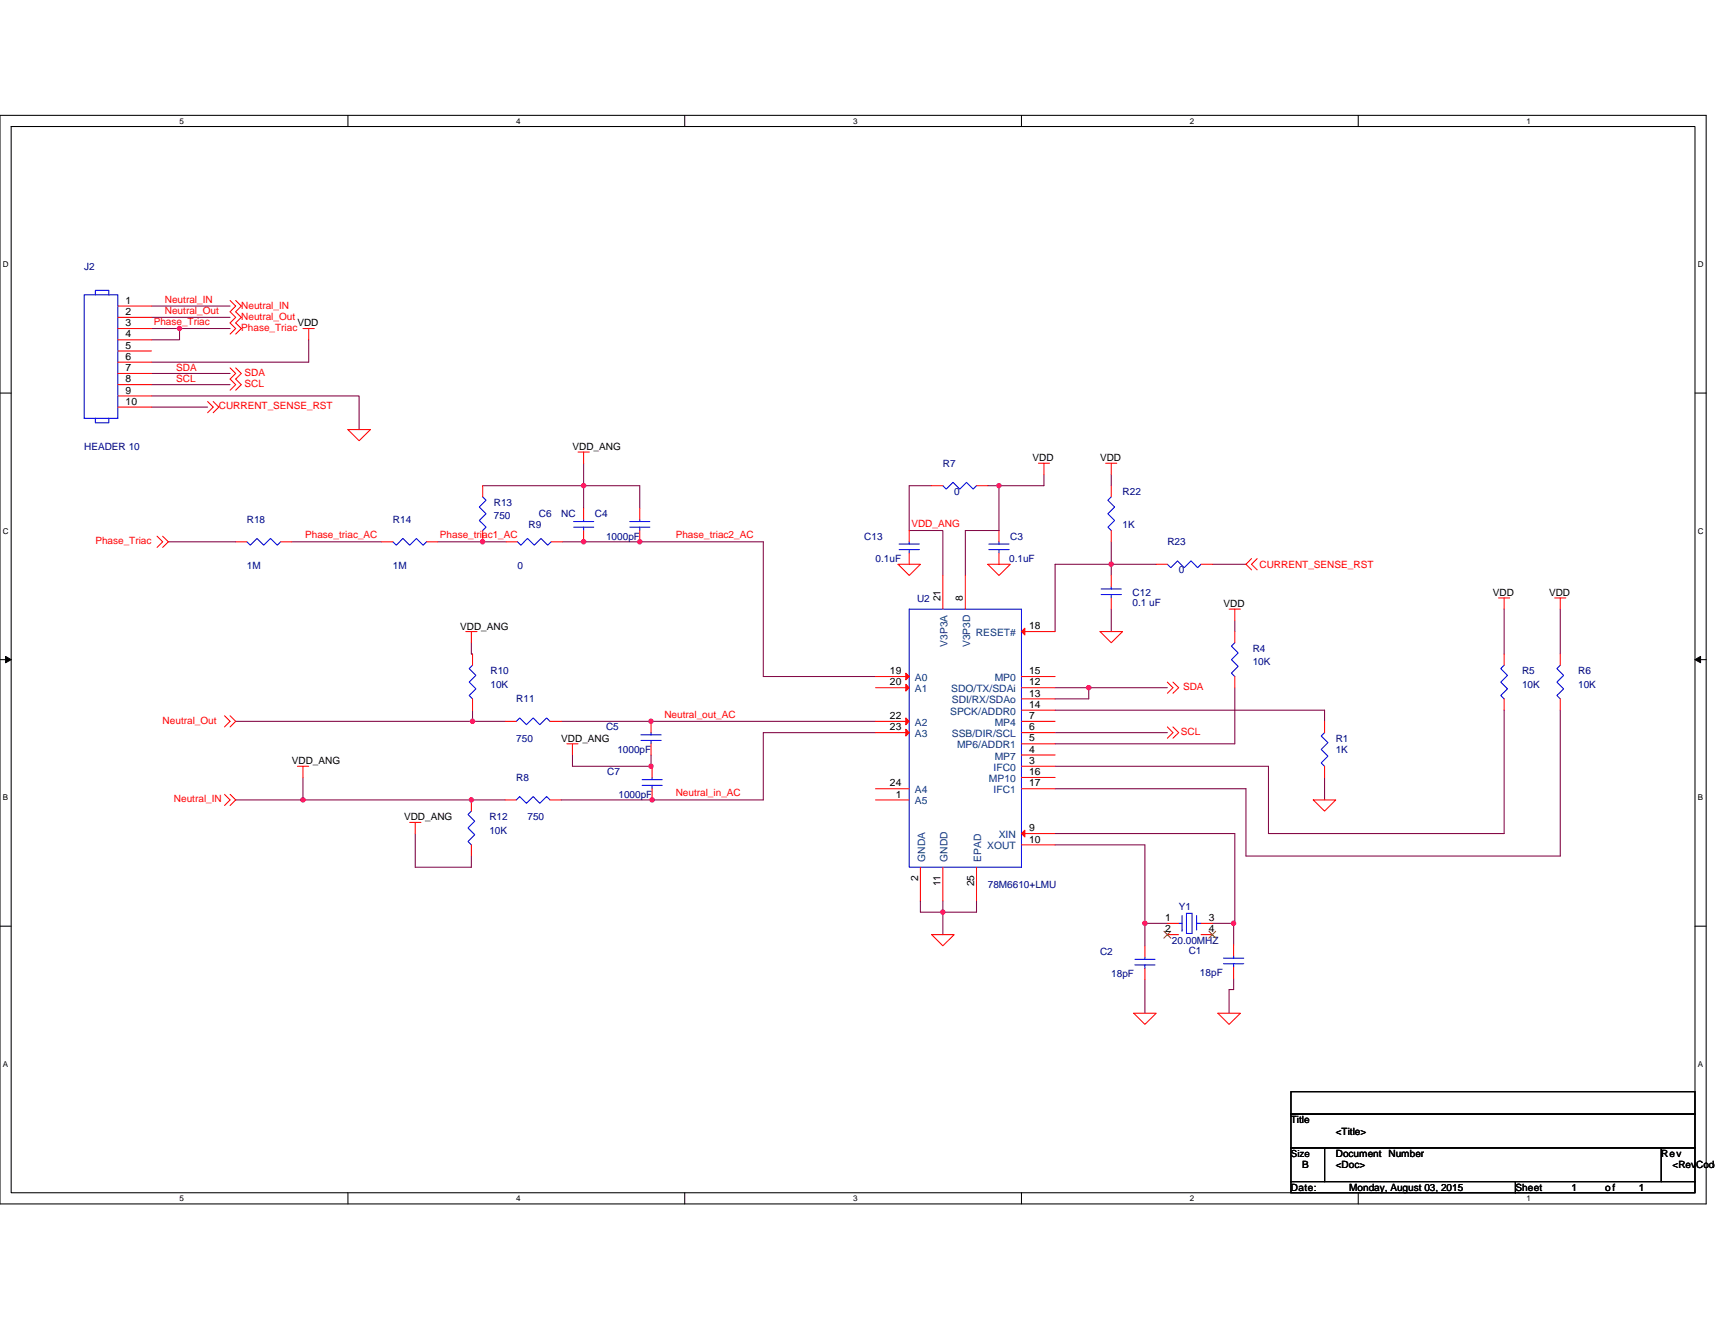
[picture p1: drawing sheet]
<svg xmlns="http://www.w3.org/2000/svg" width="279mm" height="216mm" viewBox="0 0 279 216" stroke-linecap="round" stroke-linejoin="round" font-family="sans-serif">
<path d="M0 18.8h278v177.4h-278zM1.8 20.6h274.3v173.8h-274.3z" fill="none" stroke="#000" stroke-width=".17"/>
<g fill="#fff">
<path d="M29.3 19h.7v1.4h-.7z"/>
<path d="M29.3 194.5h.7v1.5h-.7z"/>
</g>
<path d="M56.7 18.8v1.8M56.7 194.4v1.8" fill="none" stroke="#000" stroke-width=".17"/>
<g fill="#fff">
<path d="M84.1 19h.7v1.4h-.7z"/>
<path d="M84.1 194.5h.7v1.5h-.7z"/>
</g>
<path d="M111.5 18.8v1.8M111.5 194.4v1.8" fill="none" stroke="#000" stroke-width=".17"/>
<g fill="#fff">
<path d="M139 19h.7v1.4h-.7z"/>
<path d="M139 194.5h.7v1.5h-.7z"/>
</g>
<path d="M166.4 18.8v1.8M166.4 194.4v1.8" fill="none" stroke="#000" stroke-width=".17"/>
<g fill="#fff">
<path d="M193.8 19h.8v1.4h-.8z"/>
<path d="M193.8 194.5h.8v1.5h-.8z"/>
</g>
<path d="M221.3 18.8v1.8M221.3 194.4v1.8" fill="none" stroke="#000" stroke-width=".17"/>
<g fill="#fff">
<path d="M248.7 19h.7v1.4h-.7z"/>
<path d="M248.7 194.5h.7v1.5h-.7z"/>
<path d="M.5 42.3h.9v1.5h-.9z"/>
<path d="M276.6 42.3h1v1.5h-1z"/>
<path d="M.5 85.8h.9v1.4h-.9z"/>
<path d="M276.6 85.8h1v1.4h-1z"/>
</g>
<path d="M0 64.1h1.8M276.1 64.1h1.9" fill="none" stroke="#000" stroke-width=".17"/>
<g fill="#fff">
<path d="M.5 129.2h.8v1.5h-.8z"/>
<path d="M276.6 129.2h.9v1.5h-.9z"/>
</g>
<path d="M0 107.5h1.8M276.1 107.5h1.9" fill="none" stroke="#000" stroke-width=".17"/>
<path d="M.9 107l.9 .5-.9 .5zM276.1 107.5l1-.5v1z" fill="#000" stroke="#000" stroke-width=".16"/>
<g fill="#fff">
<path d="M.5 172.6h.8v1.5h-.8z"/>
<path d="M276.6 172.6h.9v1.5h-.9z"/>
</g>
<path d="M0 150.9h1.8M276.1 150.9h1.9M210.3 177.9h65.8v3.6h-65.8zM210.3 181.5h65.8v5.5h-65.8zM210.3 187h5.5v5.5h-5.5zM210.3 192.5h36.6v1.9h-36.6zM215.8 187h54.9v5.5h-54.9zM246.9 192.5h29.2v1.9h-29.2zM270.7 187h5.4v5.5h-5.4z" fill="none" stroke="#000" stroke-width=".17"/>
<g fill="none" stroke="#800040" stroke-width=".17">
<path d="M24.7 51.7h12.8M24.7 53.5h4.6M24.7 49.9h12.8M37.5 53.5h-8.2v1.9h-4.6M50.3 55.4v3.6h-25.6M24.7 62.7h12.8M24.7 66.3h9.1M24.7 64.5h33.8v5.5M24.7 60.9h12.8M78.6 79.1h16.5M95.1 79.1v3.7M95.1 75.5v3.6"/>
<path d="M95.1 79.1h9.1v3.7M151.8 79.1h-3.7v7.3h5.5v7.4M160.9 79.1h1.9v7.3h-5.5v7.4M170.1 77.3v1.8h-7.3M181 77.3v1.8M27.4 88.3h11M47.5 88.3h14.7M71.3 88.3h11.2M91.6 88.3h32.8v21.9h18.2M181 88.3v3.6h7.4M181 93.8v-1.9h-9.1v11M181 99.3v3.6"/>
<path d="M197.5 91.9h5.5M245 99.3v7.3M254.2 99.3v7.3M38.4 117.5h38.6M76.8 104.7v1.9h.2M77 117.5h5.3M77 115.7v1.8M91.4 117.5h51.2M142.6 119.4h-18.2v10.9h-33M171.9 115.7h43.9v1.8M171.9 119.4h18.3M171.9 112.1h5.5"/>
<path d="M190.2 112.1h-12.8v1.8h-5.5M201.2 112.1v9.1h-29.3M201.2 101.1v1.8M245 115.7v20.1h-38.3v-10.9h-34.8M254.2 115.7v23.8h-51.2v-11h-31.1M38.4 130.3h11M49.4 126.7v3.6M67.6 135.8v5.5h9.2v-1.8M82.3 130.3h-32.9M93.3 123v1.9h12.8M106.1 123v1.9M106.1 124.9h.1"/>
<path d="M171.9 137.7h14.6v12.8M171.9 135.8h29.3v14.7h-.2M215.8 126.7v3.6M149.9 146.8v1.8h3.7M153.6 148.6v3.7M153.6 146.8v1.8M159.1 146.8v1.8h-5.5M186.5 150.5v3.6M186.5 159.6v5.5M186.5 150.5h3.7M197.5 150.5h3.5M201 159.4v1.8h-.8v3.9"/>
<path d="M201 150.5v3.4"/>
</g>
<g fill="#f0f" stroke="#f0f" stroke-width=".17">
<circle cx="153.6" cy="148.6" r=".35"/>
<circle cx="201" cy="150.5" r=".36"/>
<circle cx="186.5" cy="150.5" r=".36"/>
<circle cx="162.7" cy="79.1" r=".35"/>
<circle cx="104.2" cy="88.3" r=".36"/>
<circle cx="95.1" cy="88.3" r=".36"/>
<circle cx="78.6" cy="88.3" r=".35"/>
<circle cx="95.1" cy="79.1" r=".36"/>
<circle cx="106.1" cy="124.8" r=".35"/>
<circle cx="106.1" cy="117.5" r=".35"/>
<circle cx="106.2" cy="130.3" r=".36"/>
<circle cx="49.4" cy="130.3" r=".36"/>
<circle cx="76.8" cy="130.3" r=".36"/>
<circle cx="181" cy="91.9" r=".36"/>
<circle cx="177.4" cy="112" r=".36"/>
<circle cx="77" cy="117.5" r=".35"/>
<circle cx="29.2" cy="53.5" r=".35"/>
</g>
<g fill="none" stroke="#f00" stroke-width=".17">
<path d="M19.2 49.9h5.5M19.2 51.7h5.5M19.2 53.5h5.5M19.2 55.4h5.5M19.2 57.2h5.5M19.2 59h5.5M37.5 59.9l.9 1-.9 .9 .9 .9-.9 .9M37.5 49l.9 .9-.9 .9 .9 .9-.9 .9 .9 .9-.9 .9M38.4 59.9l.9 1-.9 .9 .9 .9-.9 .9M38.4 49l.9 .9-.9 .9 .9 .9-.9 .9 .9 .9-.9 .9M49.4 53.5h1.8M50.3 53.5v1.9"/>
<path d="M19.2 60.9h5.5M19.2 62.7h5.5M19.2 64.5h5.5M19.2 66.3h5.5M33.8 65.4l.9 .9-.9 .9M34.7 65.4l.9 .9-.9 .9M56.7 70h3.6l-1.8 1.8zM78.6 79.1v1.9M94.2 73.7h1.8M95.1 73.7v1.8M151.8 79.1h1.8M159.1 79.1h1.8"/>
<path d="M169.2 75.5h1.8M170.1 75.5v1.8M180.1 75.5h1.8M181 75.5v1.8M181 79.1v1.9M25.6 87.4l.9 .9-.9 .9M26.5 87.4l.9 .9-.9 .9M38.4 88.3h1.8M45.7 88.3h1.8M62.2 88.3h1.8M69.5 88.3h1.8M78.6 86.4v1.9"/>
<path d="M82.5 88.3h1.8M89.8 88.3h1.8M95.1 82.8v1.8M95.1 86.4v1.9M104.2 82.8v1.8M104.2 86.4v1.9M146.3 91.9h3.6l-1.8 1.9zM148.1 86.4v1.9M148.1 90.1v1.8M153.6 93.8v5.5M157.3 93.8v5.5M160.9 91.9h3.7l-1.8 1.9z"/>
<path d="M162.8 86.4v1.9M162.8 90.1v1.8M181 93.8v1.8M181 97.4v1.9M181 86.4v1.9M188.4 91.9h1.8M195.7 91.9h1.8M200.2 99.3h1.9M201.2 99.3v1.8M203.9 91l-.9 .9 .9 1M204.8 91l-.9 .9 .9 1M244.1 97.4h1.9"/>
<path d="M245 97.4v1.9M253.3 97.4h1.8M254.2 97.4v1.9M36.6 116.6l.9 .9-.9 .9M37.5 116.6l.9 .9-.9 .9M75.9 102.9h1.8M76.8 102.9v1.8M77 113.9v1.8M77 106.6v1.8M82.3 117.5h1.8M89.6 117.5h1.8M106.1 117.5v1.9"/>
<path d="M142.6 112.1h5.5M142.6 110.2h5.5M142.6 117.5h5.5M142.6 119.4h5.5M166.4 102.9h5.5M166.4 119.4h5.5M166.4 117.5h5.5M166.4 115.7h5.5M166.4 113.9h5.5M166.4 112.1h5.5M166.4 110.2h5.5M179.2 102.9h3.7l-1.9 1.8z"/>
<path d="M190.2 118.4l.9 1-.9 .9M190.2 111.1l.9 1-.9 .9M191.1 118.4l.9 1-.9 .9M191.1 111.1l.9 1-.9 .9M201.2 110.2v1.9M201.2 102.9v1.8M215.8 117.5v1.9M245 113.9v1.8M245 106.6v1.8M254.2 113.9v1.8M254.2 106.6v1.8M36.6 129.4l.9 .9-.9 1"/>
<path d="M37.5 129.4l.9 .9-.9 1M48.5 124.9h1.8M49.4 124.9v1.8M66.7 134h1.9M67.6 134v1.8M76.8 137.7v1.8M76.8 130.3v1.9M82.3 130.3h1.8M89.6 130.3h1.8M92.4 121.2h1.8M93.3 121.2v1.8M106.1 121.2v1.8"/>
<path d="M106.2 124.9v1.8M106.2 128.5v1.8M142.6 128.5h5.5M142.6 130.3h5.5M166.4 137.7h5.5M166.4 135.8h5.5M166.4 123h5.5M166.4 124.9h5.5M166.4 121.2h5.5M166.4 126.7h5.5M166.4 128.5h5.5M214 130.3h3.6l-1.8 1.9z"/>
<path d="M215.8 124.9v1.8M149.9 141.3v5.5M151.8 152.3h3.6l-1.8 1.8zM153.6 141.3v5.5M159.1 141.3v5.5M186.5 154.1v1.9M186.5 157.8v1.8M190.2 150.5h1.8M190.2 152.3h1.8M195.7 150.5h1.8M195.7 152.3h1.8M201 153.9v1.9"/>
<path d="M201 157.6v1.8M184.7 165.1h3.7l-1.9 1.8zM198.4 165.1h3.7l-1.9 1.8z"/>
</g>
<g fill="none" stroke="#00f" stroke-width=".17">
<path d="M13.7 48h5.5v20.2h-5.5zM15.5 48v-.7h2.2v.7M15.5 68.2v.7h2.2v-.7M153.6 79.1l.6 .6 1.1-1.1 1.1 1.1 1.1-1.1 1 1.1 .6-.6M40.2 88.3l.6 .5 1.1-1.1 1.1 1.1 1.1-1.1 1.1 1.1 .5-.5M64 88.3l.6 .5 1-1.1 1.1 1.1 1.1-1.1 1.1 1.1 .6-.5M78.6 81l.6 .5-1.1 1.1 1.1 1.1-1.1 1.1 1.1 1.1-.6 .5M84.3 88.3l.6 .5 1-1.1 1.1 1.1 1.1-1.1 1.1 1.1 .6-.5M93.5 85.9h3.2M93.5 85h3.2M95.1 84.6v.4M95.1 85.9v.5"/>
<path d="M102.6 85.9h3.3M102.6 85h3.3M104.2 84.6v.4M104.2 85.9v.5M146.5 89.6h3.3M146.5 88.6h3.3M148.1 88.3v.3M148.1 89.6v.5M148.1 99.3h18.3v42h-18.3zM161.1 89.6h3.3M161.1 88.6h3.3M162.8 88.3v.3"/>
<path d="M162.8 89.6v.5M179.4 96.9h3.3M179.4 96h3.3M181 95.6v.4M181 96.9v.5M181 81l-.5 .5 1.1 1.1-1.1 1.1 1.1 1.1-1.1 1.1 .5 .5M190.2 91.9l.5 .6 1.1-1.1 1.1 1.1 1.1-1.1 1.1 1.1 .6-.6M77 108.4l-.6 .5 1.1 1.1-1.1 1.1 1.1 1.1-1.1 1.1 .6 .6M84.1 117.5l.6-.5 1.1 1.1 1.1-1.1 1 1.1 1.1-1.1 .6 .5M104.4 119.7h3.3M106.1 119.4v.3M201.2 104.7l-.6 .6 1.1 1.1-1.1 1.1 1.1 1.1-1.1 1.1 .6 .5"/>
<path d="M215.8 119.4l-.6 .5 1.1 1.1-1.1 1.1 1.1 1.1-1.1 1.1 .6 .6M245 108.4l-.5 .5 1.1 1.1-1.1 1.1 1.1 1.1-1.1 1.1 .5 .6M254.2 108.4l-.6 .5 1.1 1.1-1.1 1.1 1.1 1.1-1.1 1.1 .6 .6M76.8 132.2l-.6 .5 1.1 1.1-1.1 1.1 1.1 1.1-1.1 1.1 .6 .6M84.1 130.3l.6-.5 1.1 1.1 1.1-1.1 1 1.1 1.1-1.1 .6 .5M104.4 120.6h3.3M104.6 128h3.3M104.6 127h3.3M106.1 120.7v.5M106.2 126.7v.3M106.2 128v.5M184.9 157.2h3.3"/>
<path d="M184.9 156.3h3.3M186.5 156v.3M186.5 157.2v.6M192 151.7h.1M192 150.5h.6M192.6 151.6v.1M192.6 149.2v2.4M192.6 150.5h.1M192.6 151.6h.1M193.3 148.8h.9v3.3h-.9zM194.9 150.5h.8M194.9 149.2v2.4"/>
<path d="M194.9 151.6h.1M195.5 151.6h.1M195.7 150.5h.1M199.3 157h3.3M199.3 156.1h3.3M201 155.8v.3M201 157v.6"/>
</g>
<path d="M189.6 151.7l1.2 1.2M190.7 151.7l-1.1 1.2M197 151.7l1.1 1.2M198.1 151.7l-1.2 1.2" fill="none" stroke="#804000" stroke-width=".16"/>
<g fill="#f00" stroke="#f00" stroke-width=".17">
<path d="M147.6 111.5l.5 .6-.5 .5z"/>
<path d="M147.6 109.7l.5 .5-.5 .6z"/>
<path d="M166.4 135.8l.6-.5v1.1z"/>
<path d="M166.4 102.9l.6-.5v1.1z"/>
<path d="M147.6 117l.5 .5-.5 .6z"/>
<path d="M147.6 118.8l.5 .6-.5 .5z"/>
</g>
<g font-size="1.7">
<text x="20.5" y="49.5">1</text>
<text x="20.5" y="51.3">2</text>
<text x="20.5" y="53.1">3</text>
<text x="20.5" y="55">4</text>
<text x="20.5" y="56.8">5</text>
<text x="20.5" y="58.6">6</text>
<text x="20.5" y="60.5">7</text>
<text x="20.5" y="62.3">8</text>
<text x="20.5" y="64.1">9</text>
<text x="20.5" y="66">10</text>
<text x="153.2" y="98" transform="rotate(-90 153.2 98)">21</text>
<text x="156.9" y="98" transform="rotate(-90 156.9 98)">8</text>
<text x="167.7" y="102.5">18</text>
<text x="145" y="111.7">20</text>
<text x="145" y="109.9">19</text>
<text x="167.7" y="113.5">13</text>
<text x="167.7" y="109.9">15</text>
<text x="167.7" y="111.7">12</text>
<text x="145" y="117.2">22</text>
<text x="145" y="119">23</text>
<text x="167.7" y="119">6</text>
<text x="167.7" y="117.2">7</text>
<text x="167.7" y="115.3">14</text>
<text x="167.7" y="120.8">5</text>
<text x="167.7" y="122.6">4</text>
<text x="167.7" y="124.5">3</text>
<text x="145" y="128.1">24</text>
<text x="145.9" y="130">1</text>
<text x="167.7" y="128.1">17</text>
<text x="167.7" y="126.3">16</text>
<text x="167.7" y="135.4">9</text>
<text x="167.7" y="137.3">10</text>
<text x="149.6" y="143.5" transform="rotate(-90 149.6 143.5)">2</text>
<text x="153.2" y="144.4" transform="rotate(-90 153.2 144.4)">11</text>
<text x="158.7" y="144.4" transform="rotate(-90 158.7 144.4)">25</text>
<text x="189.8" y="150.1">1</text>
<text x="189.8" y="151.9">2</text>
<text x="196.9" y="150.1">3</text>
<text x="196.9" y="151.9">4</text>
</g>
<g font-size="1.7" fill="#004080">
<text x="154.4" y="105.4" transform="rotate(-90 154.4 105.4)">V3P3A</text>
<text x="158" y="105.5" transform="rotate(-90 158 105.5)">V3P3D</text>
<text x="159" y="103.7">RESET#</text>
<text x="149" y="112.8">A1</text>
<text x="149" y="111">A0</text>
<text x="155" y="112.8">SDO/TX/SDAi</text>
<text x="162.1" y="111">MP0</text>
<text x="149" y="118.3">A2</text>
<text x="154.8" y="116.5">SPCK/ADDR0</text>
<text x="155.1" y="114.6">SDI/RX/SDAo</text>
<text x="162.1" y="118.3">MP4</text>
<text x="149" y="120.1">A3</text>
<text x="155.1" y="120.1">SSB/DIR/SCL</text>
<text x="155.9" y="121.9">MP6/ADDR1</text>
<text x="161.9" y="125.6">IFC0</text>
<text x="162.1" y="123.8">MP7</text>
<text x="149" y="129.3">A4</text>
<text x="149" y="131.1">A5</text>
<text x="161.1" y="127.4">MP10</text>
<text x="161.9" y="129.3">IFC1</text>
<text x="162.7" y="136.6">XIN</text>
<text x="150.7" y="140.4" transform="rotate(-90 150.7 140.4)">GNDA</text>
<text x="154.4" y="140.4" transform="rotate(-90 154.4 140.4)">GNDD</text>
<text x="159.9" y="140.4" transform="rotate(-90 159.9 140.4)">EPAD</text>
<text x="160.8" y="138.4">XOUT</text>
</g>
<g font-size="1.6" fill="#000080">
<text x="13.7" y="44">J2</text>
<text x="13.7" y="73.3">HEADER 10</text>
<text x="153.6" y="76.1">R7</text>
<text x="80.5" y="82.4">R13</text>
<text x="155.4" y="80.6">0</text>
<text x="182.9" y="80.6">R22</text>
<text x="40.2" y="85.2">R18</text>
<text x="64" y="85.2">R14</text>
<text x="80.5" y="84.6">750</text>
<text x="86.1" y="86.1">R9</text>
<text x="87.8" y="84.3">C6</text>
<text x="91.4" y="84.3">NC</text>
<text x="96.9" y="84.3">C4</text>
<text x="98.7" y="87.9">1000pF</text>
<text x="140.8" y="87.9">C13</text>
<text x="164.6" y="87.9">C3</text>
<text x="182.9" y="86.1">1K</text>
<text x="190.2" y="88.9">R23</text>
<text x="40.2" y="92.7">1M</text>
<text x="64" y="92.7">1M</text>
<text x="84.3" y="92.7">0</text>
<text x="142.6" y="91.6">0.1uF</text>
<text x="164.4" y="91.6">0.1uF</text>
<text x="192" y="93.4">0</text>
<text x="149.4" y="98.2">U2</text>
<text x="184.5" y="97.1">C12</text>
<text x="184.5" y="98.7">0.1 uF</text>
<text x="204.1" y="106.2">R4</text>
<text x="79.9" y="109.9">R10</text>
<text x="79.9" y="112.1">10K</text>
<text x="204.1" y="108.4">10K</text>
<text x="248" y="109.9">R5</text>
<text x="248" y="112.1">10K</text>
<text x="257.1" y="109.9">R6</text>
<text x="257.1" y="112.1">10K</text>
<text x="84.1" y="114.4">R11</text>
<text x="98.7" y="119">C5</text>
<text x="84.1" y="120.9">750</text>
<text x="100.6" y="122.7">1000pF</text>
<text x="217.6" y="120.9">R1</text>
<text x="217.6" y="122.7">1K</text>
<text x="84.1" y="127.3">R8</text>
<text x="98.9" y="126.3">C7</text>
<text x="100.8" y="130">1000pF</text>
<text x="79.7" y="133.6">R12</text>
<text x="79.7" y="135.8">10K</text>
<text x="85.9" y="133.6">750</text>
<text x="160.9" y="144.6">78M6610+LMU</text>
<text x="192" y="148.3">Y1</text>
<text x="179.2" y="155.6">C2</text>
<text x="190.9" y="153.8">20.00MHZ</text>
<text x="193.7" y="155.4">C1</text>
<text x="181" y="159.3">18pF</text>
<text x="195.5" y="159.1">18pF</text>
</g>
<g font-size="1.6" fill="#f00">
<text x="25" y="53">Phase_Triac</text>
<text x="26.9" y="51.1">Neutral_Out</text>
<text x="26.9" y="49.3">Neutral_IN</text>
<text x="39.3" y="52.1">Neutral_Out</text>
<text x="39.3" y="50.3">Neutral_IN</text>
<text x="39.3" y="53.9">Phase_Triac</text>
<text x="28.7" y="62.3">SCL</text>
<text x="28.7" y="60.5">SDA</text>
<text x="39.9" y="63.1">SCL</text>
<text x="39.9" y="61.2">SDA</text>
<text x="35.6" y="66.7">CURRENT_SENSE_RST</text>
<text x="15.5" y="88.7">Phase_Triac</text>
<text x="49.7" y="87.7">Phase_triac_AC</text>
<text x="71.7" y="87.7">Phase_triac1_AC</text>
<text x="110.1" y="87.7">Phase_triac2_AC</text>
<text x="148.5" y="85.9">VDD_ANG</text>
<text x="205.2" y="92.5">CURRENT_SENSE_RST</text>
<text x="192.7" y="112.4">SDA</text>
<text x="26.5" y="117.9">Neutral_Out</text>
<text x="108.2" y="117">Neutral_out_AC</text>
<text x="192.4" y="119.8">SCL</text>
<text x="28.3" y="130.7">Neutral_IN</text>
<text x="110.1" y="129.8">Neutral_in_AC</text>
</g>
<g font-size="1.6">
<text x="48.5" y="53.2">VDD</text>
<text x="93.3" y="73.3">VDD_ANG</text>
<text x="168.2" y="75.1">VDD</text>
<text x="179.2" y="75.1">VDD</text>
<text x="199.3" y="98.9">VDD</text>
<text x="243.2" y="97.1">VDD</text>
<text x="252.4" y="97.1">VDD</text>
<text x="75" y="102.6">VDD_ANG</text>
<text x="47.5" y="124.5">VDD_ANG</text>
<text x="91.4" y="120.9">VDD_ANG</text>
<text x="65.8" y="133.6">VDD_ANG</text>
<text x="210.3" y="183">Title</text>
<text x="217.6" y="184.9">&lt;Title&gt;</text>
<text x="210.3" y="188.4">Size</text>
<text x="212.1" y="190.4">B</text>
<text x="217.6" y="188.5">Document Number</text>
<text x="217.6" y="190.4">&lt;Doc&gt;</text>
<text x="270.7" y="188.5">Rev</text>
<text x="272.5" y="190.4">&lt;RevCode</text>
<text x="210.3" y="194">Date:</text>
<text x="219.8" y="194">Monday, August 03, 2015</text>
<text x="246.9" y="194">Sheet</text>
<text x="256" y="194">1</text>
<text x="261.5" y="194">of</text>
<text x="267" y="194">1</text>
</g>
<g font-size="1.3">
<text x="29.3" y="20.2">5</text>
<text x="84.1" y="20.2">4</text>
<text x="139" y="20.2">3</text>
<text x="193.8" y="20.2">2</text>
<text x="248.7" y="20.2">1</text>
<text x=".5" y="43.5">D</text>
<text x="276.6" y="43.5">D</text>
<text x=".5" y="87">C</text>
<text x="276.6" y="87">C</text>
<text x=".5" y="130.4">B</text>
<text x="276.6" y="130.4">B</text>
<text x=".5" y="173.8">A</text>
<text x="276.6" y="173.8">A</text>
<text x="29.3" y="195.7">5</text>
<text x="84.1" y="195.7">4</text>
<text x="139" y="195.7">3</text>
<text x="193.8" y="195.7">2</text>
<text x="248.7" y="195.7">1</text>
</g>
</svg>
